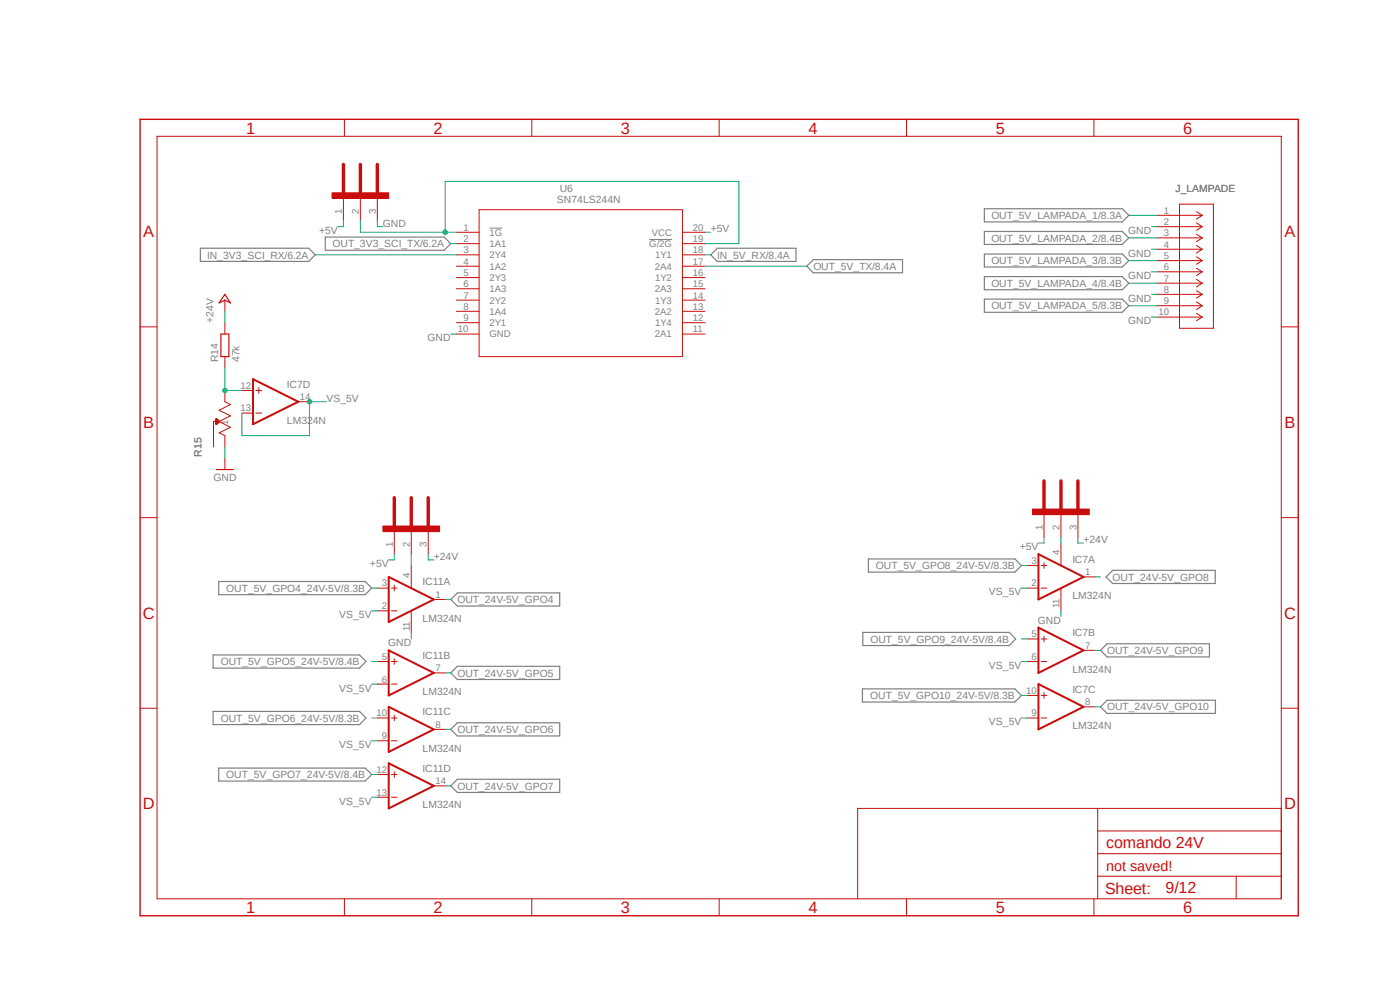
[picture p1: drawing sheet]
<svg xmlns="http://www.w3.org/2000/svg" width="297mm" height="210mm" viewBox="0 0 297 210" stroke-linecap="round" stroke-linejoin="round" font-family="sans-serif">
<path d="M29.2 25l246.6 169.8M275.8 25l-246.6 169.8" fill="none" stroke="#fff" stroke-width=".21"/>
<path d="M103.8 48.4h2.8M137.8 50.8h4.8" fill="none" stroke="#808080" stroke-width=".21"/>
<g fill="none" stroke="#808080" stroke-width=".25">
<path d="M42.5 52.7h23l1.4 1.4-1.4 1.4h-23zM69 50.3h25.2l1.4 1.4-1.4 1.4h-25.2zM152.1 52.7h16.8v2.8h-16.8l-1.3-1.4zM172.6 55.1h18.9v2.8h-18.9l-1.4-1.4zM208.8 44.3h29.3l1.4 1.4-1.4 1.4h-29.3zM208.8 49.1h29.3l1.4 1.4-1.4 1.4h-29.3zM208.8 53.9h29.3l1.4 1.4-1.4 1.3h-29.3zM208.8 58.7h29.3l1.4 1.4-1.4 1.4h-29.3zM208.8 63.5h29.3l1.4 1.4-1.4 1.4h-29.3zM184.2 118.6h31.1l1.4 1.4-1.4 1.4h-31.1zM45.2 138.9h31.1l1.3 1.4-1.3 1.4h-31.1zM46.4 123.4h31.1l1.4 1.4-1.4 1.4h-31.1z"/>
<path d="M97 125.8h21.7v2.8h-21.7l-1.4-1.4zM183 134.2h31.1l1.4 1.4-1.4 1.3h-31.1zM234.9 136.6h21.7v2.8h-21.7l-1.4-1.4zM236.1 121h21.7v2.8h-21.7l-1.4-1.4zM45.2 150.9h31.1l1.3 1.4-1.3 1.4h-31.1zM95.6 154.7l1.4-1.4h21.7v2.8h-21.7zM97 141.4h21.7v2.7h-21.7l-1.4-1.4zM183 146.1h32.3l1.4 1.4-1.4 1.4h-32.3zM233.5 149.9l1.4-1.4h23v2.8h-23zM46.4 162.9h31.1l1.4 1.4-1.4 1.4h-31.1zM97 165.3h21.7v2.8h-21.7l-1.4-1.4z"/>
</g>
<g fill="none" stroke="#c90d0c" stroke-width=".21">
<path d="M33.3 28.9h238.5v161.8h-238.5zM73.1 25.3v3.6M112.8 25.3v3.6M152.6 25.3v3.6M192.3 25.3v3.6M232.1 25.3v3.6M96.8 49.3h4.8M96.8 51.7h4.8M96.8 54.1h4.8M96.8 56.5h4.8M96.8 58.9h4.8M101.6 44.5h43.2v31.1h-43.2z"/>
<path d="M144.8 49.3h4.8M144.8 51.7h4.8M144.8 54.1h4.8M144.8 56.5h4.8M144.8 58.9h4.8M29.7 69.3h3.6M96.8 61.3h4.8M96.8 63.7h4.8M96.8 66h4.8M96.8 68.5h4.8M96.8 70.9h4.8M144.8 61.3h4.8"/>
<path d="M144.8 63.7h4.8M144.8 66h4.8M144.8 68.5h4.8M144.8 70.9h4.8M271.8 69.3h3.6M29.7 109.8h3.6M271.8 109.8h3.6M29.7 150.2h3.6M271.8 150.2h3.6M232.9 171.5v19.2M232.9 176.3h38.9M271.8 171.5h-89.9v19.2"/>
<path d="M73.1 190.7v3.6M112.8 190.7v3.6M152.6 190.7v3.6M192.3 190.7v3.6M232.1 190.7v3.6M232.9 185.9h38.9M232.9 181.1h38.9M262.3 185.9v4.8"/>
</g>
<path d="M29.7 25.3h245.7v169h-245.7z" fill="none" stroke="#c90d0c" stroke-width=".3"/>
<path d="M70.4 40.9h12.1v1.2h-12.1z" fill-rule="evenodd" fill="#c90d0c"/>
<g fill="none" stroke="#c90d0c" stroke-width=".21">
<path d="M70.4 40.9h12.1v1.2h-12.1zM72.9 42.1v4.8M76.5 42.1v4.8M80.1 42.1v4.8M245.4 45.7h9.7M245.4 48.1h9.7M245.4 50.5h9.7M245.4 52.9h9.7M245.4 55.3h9.7M245.4 57.7h9.7M250.2 43.3h7.2v26.3h-7.2zM253.8 44.9l1.3 .8"/>
<path d="M253.8 47.3l1.3 .8M253.8 49.7l1.3 .8M253.8 52.1l1.3 .8M253.8 54.5l1.3 .8M253.8 56.9l1.3 .8M253.8 59.3l1.3 .8M255.1 45.7l-1.3 .8M255.1 48.1l-1.3 .8M255.1 50.5l-1.3 .8M255.1 52.9l-1.3 .8M255.1 55.3l-1.3 .7M255.1 57.7l-1.3 .8"/>
<path d="M47.7 63.7v2.3M47.7 68.5v2.4M47.7 75.6v2.4M245.4 60.1h9.7M245.4 62.4h9.7M245.4 64.9h9.7M245.4 67.3h9.7M253.8 61.7l1.3 .7M253.8 64.1l1.3 .8M253.8 66.5l1.3 .8M255.1 60.1l-1.3 .8M255.1 62.4l-1.3 .8"/>
<path d="M255.1 64.9l-1.3 .8M255.1 67.3l-1.3 .7M45.9 88.8l.6 .6M45.9 88.8v1.2M45.9 90h.1M45.9 89.8h.2M45.9 89.7h.3M45.9 89.6h.4M45.9 89.6h.5M45.9 89.5h.5M45.9 89.4h.5M45.9 89.3h.5"/>
<path d="M45.9 89.2l.5 .1M45.9 89.2h.4M45.9 89.2h.3M45.9 89.1h.3M45.9 89l.2 .1M45.9 89h.2M45.9 88.9h.1M46.1 89.9h-.2M46.3 89.7h-.4M46.5 89.4l2.4 1.2-2.4 1.2 1.2 .6v2.4M46.5 89.4h-1.2v5.4M46.5 89.4l-.6 .6"/>
<path d="M46.5 89.5h-.6M47.7 82.8v2.4l1.2 .6-2.4 1.2 2.4 1.2-2.4 1.2M47.7 97.2v2.4M51.3 82.8h2.4M51.3 87.6h2.4M54.3 82.8h1.2M54.3 87.6h1.2M54.9 82.2v1.2M63.3 85.2h2.4M87.2 120v4.8M217.9 120h2.4M220.9 120h1.2"/>
<path d="M221.5 119.4v1.2M225.1 115.2v4.8M80.1 124.8h2.4M80.1 129.6h2.4M83.1 124.8h1.1M83.1 129.6h1.1M83.7 124.2v1.1M83.7 139.7v1.2M87.2 129.6v4.8M92 127.2h2.4M217.9 124.8h2.4M217.9 135.6h2.4"/>
<path d="M220.9 124.8h1.2M220.9 135.6h1.2M221.5 135v1.1M225.1 124.8v4.8M229.9 122.4h2.4M229.9 138h2.4M80.1 140.3h2.4M80.1 152.3h2.4M80.1 145.1h2.4M80.1 157.1h2.4M83.1 140.3h1.1M83.1 152.3h1.1"/>
<path d="M83.1 145.1h1.1M83.1 157.1h1.1M83.7 151.7v1.2M92 142.7h2.4M92 154.7h2.4M217.9 140.3h2.4M217.9 147.5h2.4M217.9 152.3h2.4M220.9 140.3h1.2M220.9 147.5h1.2M220.9 152.3h1.2M221.5 146.9v1.2"/>
<path d="M229.9 149.9h2.4M80.1 164.3h2.4M80.1 169.1h2.4M83.1 164.3h1.1M83.1 169.1h1.1M83.7 163.7v1.2M92 166.7h2.4"/>
</g>
<path d="M72.9 34.9v6M76.5 34.9v6M80.1 34.9v6" fill="none" stroke="#c90d0c" stroke-width=".72"/>
<path d="M53.7 80.4l9.6 4.8-9.6 4.8zM220.3 117.6l9.6 4.8-9.6 4.8zM82.5 122.4l9.5 4.8-9.5 4.8zM82.5 138l9.5 4.7-9.5 4.8zM220.3 133.1l9.6 4.9-9.6 4.7zM82.5 149.9l9.5 4.8-9.5 4.8zM220.3 145.1l9.6 4.8-9.6 4.8zM82.5 161.9l9.5 4.8-9.5 4.8z" fill="none" stroke="#c90d0c" stroke-width=".42"/>
<path d="M46.9 70.9h1.7v4.7h-1.7zM47.7 62.4l1.2 1.9-1.2-.6-1.2 .6zM45.9 99.6h3.6" fill="none" stroke="#c90d0c" stroke-width=".25"/>
<path d="M81.2 111.6h12.1v1.2h-12.1z" fill-rule="evenodd" fill="#c90d0c"/>
<path d="M81.2 111.6h12.1v1.2h-12.1zM83.7 112.8v4.8M87.2 112.8v4.8M90.8 112.8v4.8" fill="none" stroke="#c90d0c" stroke-width=".21"/>
<path d="M83.7 105.6v6M87.2 105.6v6M90.8 105.6v6" fill="none" stroke="#c90d0c" stroke-width=".72"/>
<path d="M219.1 108h12v1.2h-12z" fill-rule="evenodd" fill="#c90d0c"/>
<path d="M219.1 108h12v1.2h-12zM221.5 109.2v4.8M225.1 109.2v4.8M228.7 109.2v4.8" fill="none" stroke="#c90d0c" stroke-width=".21"/>
<path d="M221.5 102v6M225.1 102v6M228.7 102v6" fill="none" stroke="#c90d0c" stroke-width=".72"/>
<g fill="none" stroke="#0dab76" stroke-width=".21">
<path d="M156.8 38.5h-62.4v10.8M66.9 54.1h29.9M72.9 46.9v1.2h-1.2M76.5 46.9v2.4h20.3M80.1 46.9v1.2h1.1M95.6 51.7h1.2M149.6 49.3h1.2M149.6 54.1h1.2M149.6 56.5h21.6M244.3 48.1h1.1M244.3 52.9h1.1M244.3 57.7h1.1"/>
<path d="M95.6 70.9h1.2M244.3 62.4h1.1M244.3 67.3h1.1M47.7 94.8v2.4M83.7 117.6v1.2h-1.2M221.5 114v1.2h-1.2M87.2 134.4v1.2M225.1 129.6v1.2"/>
</g>
<circle cx="94.4" cy="49.3" r=".46" fill="#0dab76"/>
<g fill="none" stroke="#0dab76" stroke-width=".21">
<path d="M156.8 38.5v13.2h-7.2M239.5 45.7h5.9M239.5 50.5h5.9M239.5 55.3h5.9M47.7 66v2.5M47.7 78v4.8h3.6M239.5 60.1h5.9M239.5 64.9h5.9M90.8 117.6v1.2h1.2M228.7 114v1.2h1.2"/>
<circle cx="94.4" cy="49.3" r=".46"/>
</g>
<circle cx="47.7" cy="82.8" r=".46" fill="#0dab76"/>
<g fill="none" stroke="#0dab76" stroke-width=".21">
<path d="M69.3 85.2h-3.6v7.2h-14.4v-4.8"/>
<circle cx="47.7" cy="82.8" r=".46"/>
</g>
<circle cx="65.7" cy="85.2" r=".46" fill="#0dab76"/>
<g fill="none" stroke="#0dab76" stroke-width=".21">
<path d="M87.2 117.6v2.4M216.7 120h1.2M225.1 114v1.2M78.9 129.6h1.2M78.9 124.8h1.2M94.4 127.2h1.2M216.7 124.8h1.2M216.7 135.6h1.2M232.3 122.4h1.2M232.3 138h1.2M78.9 145.1h1.2M78.9 157.1h1.2"/>
<path d="M78.9 140.3h1.2M78.9 152.3h1.2M94.4 142.7h1.2M94.4 154.7h1.2M216.7 140.3h1.2M216.7 152.3h1.2M216.7 147.5h1.2M232.3 149.9h1.2M78.9 169.1h1.2M78.9 164.3h1.2M94.4 166.7h1.2"/>
<circle cx="65.7" cy="85.2" r=".46"/>
</g>
<g font-size="3.5" fill="#c90d0c">
<text x="52.2" y="28.3">1</text>
<text x="91.9" y="28.3">2</text>
<text x="131.7" y="28.3">3</text>
<text x="171.5" y="28.3">4</text>
<text x="211.2" y="28.3">5</text>
<text x="251" y="28.3">6</text>
<text x="30.4" y="50.4">A</text>
<text x="272.5" y="50.4">A</text>
<text x="30.4" y="90.8">B</text>
<text x="272.5" y="90.8">B</text>
<text x="30.3" y="131.2">C</text>
<text x="272.4" y="131.2">C</text>
<text x="30.3" y="171.7">D</text>
<text x="272.4" y="171.7">D</text>
<text x="52.2" y="193.7">1</text>
<text x="91.9" y="193.7">2</text>
<text x="131.7" y="193.7">3</text>
<text x="171.5" y="193.7">4</text>
<text x="211.2" y="193.7">5</text>
<text x="251" y="193.7">6</text>
</g>
<g font-size="3.4" fill="#c90d0c">
<text x="234.7" y="179.9">comando 24V</text>
<text x="234.4" y="189.6">Sheet:</text>
<text x="247.3" y="189.5">9/12</text>
</g>
<text font-size="3" fill="#c90d0c" x="234.7" y="184.7">not saved!</text>
<g font-size="2.2" fill="#808080">
<text x="118.7" y="40.7">U6</text>
<text x="249.4" y="40.7">J_LAMPADE</text>
<text x="118.2" y="43.1">SN74LS244N</text>
<text x="210.3" y="46.5">OUT_5V_LAMPADA_1/8.3A</text>
<text x="67.7" y="49.7">+5V</text>
<text x="70.5" y="52.5">OUT_3V3_SCI_TX/6.2A</text>
<text x="81.2" y="48.1">GND</text>
<text x="150.8" y="49.3">+5V</text>
<text x="210.3" y="51.3">OUT_5V_LAMPADA_2/8.4B</text>
<text x="239.4" y="49.7">GND</text>
<text x="43.9" y="54.9">IN_3V3_SCI_RX/6.2A</text>
<text x="152.1" y="54.9">IN_5V_RX/8.4A</text>
<text x="172.6" y="57.3">OUT_5V_TX/8.4A</text>
<text x="210.3" y="56">OUT_5V_LAMPADA_3/8.3B</text>
<text x="239.4" y="54.4">GND</text>
<text x="239.4" y="59.2">GND</text>
<text x="210.3" y="60.8">OUT_5V_LAMPADA_4/8.4B</text>
<text x="210.3" y="65.6">OUT_5V_LAMPADA_5/8.3B</text>
<text x="239.4" y="64">GND</text>
<text x="45.3" y="68.5" transform="rotate(-90 45.3 68.5)">+24V</text>
<text x="239.4" y="68.8">GND</text>
<text x="46.3" y="76.8" transform="rotate(-90 46.3 76.8)">R14</text>
<text x="50.8" y="76.8" transform="rotate(-90 50.8 76.8)">47k</text>
<text x="90.7" y="72.4">GND</text>
<text x="60.9" y="82.3">IC7D</text>
<text x="69.3" y="85.2">VS_5V</text>
<text x="60.9" y="90">LM324N</text>
<text x="42.8" y="96.9" transform="rotate(-90 42.8 96.9)">R15</text>
<text x="45.3" y="102">GND</text>
<text x="92" y="118.8">+24V</text>
<text x="216.3" y="116.8">+5V</text>
<text x="227.5" y="119.4">IC7A</text>
<text x="229.9" y="115.2">+24V</text>
<text x="48" y="125.6">OUT_5V_GPO4_24V-5V/8.3B</text>
<text x="78.5" y="120.4">+5V</text>
<text x="89.7" y="124.2">IC11A</text>
<text x="185.8" y="120.7">OUT_5V_GPO8_24V-5V/8.3B</text>
<text x="236.1" y="123.1">OUT_24V-5V_GPO8</text>
<text x="72" y="131.1">VS_5V</text>
<text x="89.7" y="132">LM324N</text>
<text x="97" y="128">OUT_24V-5V_GPO4</text>
<text x="209.8" y="126.3">VS_5V</text>
<text x="227.5" y="127.2">LM324N</text>
<text x="82.3" y="137.1">GND</text>
<text x="184.7" y="136.3">OUT_5V_GPO9_24V-5V/8.4B</text>
<text x="220.2" y="132.3">GND</text>
<text x="227.5" y="135">IC7B</text>
<text x="46.8" y="141.1">OUT_5V_GPO5_24V-5V/8.4B</text>
<text x="89.7" y="139.7">IC11B</text>
<text x="97" y="143.6">OUT_24V-5V_GPO5</text>
<text x="209.8" y="141.9">VS_5V</text>
<text x="227.5" y="142.7">LM324N</text>
<text x="234.9" y="138.7">OUT_24V-5V_GPO9</text>
<text x="72" y="146.7">VS_5V</text>
<text x="89.7" y="147.5">LM324N</text>
<text x="184.6" y="148.3">OUT_5V_GPO10_24V-5V/8.3B</text>
<text x="227.5" y="146.9">IC7C</text>
<text x="46.8" y="153.1">OUT_5V_GPO6_24V-5V/8.3B</text>
<text x="89.7" y="151.7">IC11C</text>
<text x="97" y="155.5">OUT_24V-5V_GPO6</text>
<text x="209.8" y="153.9">VS_5V</text>
<text x="227.5" y="154.7">LM324N</text>
<text x="234.9" y="150.7">OUT_24V-5V_GPO10</text>
<text x="72" y="158.7">VS_5V</text>
<text x="89.7" y="159.5">LM324N</text>
<text x="48" y="165.1">OUT_5V_GPO7_24V-5V/8.4B</text>
<text x="89.7" y="163.7">IC11D</text>
<text x="97" y="167.5">OUT_24V-5V_GPO7</text>
<text x="72" y="170.7">VS_5V</text>
<text x="89.7" y="171.5">LM324N</text>
</g>
<g font-size="2" fill="#808080">
<text x="72.5" y="45.4" transform="rotate(-90 72.5 45.4)">1</text>
<text x="76.1" y="45.4" transform="rotate(-90 76.1 45.4)">2</text>
<text x="79.7" y="45.4" transform="rotate(-90 79.7 45.4)">3</text>
<text x="246.9" y="45.3">1</text>
<text x="246.9" y="47.8">2</text>
<text x="98.3" y="48.9">1</text>
<text x="98.3" y="51.4">2</text>
<text x="98.3" y="53.7">3</text>
<text x="103.8" y="50">1G</text>
<text x="103.8" y="52.4">1A1</text>
<text x="137.8" y="52.4">G/2G</text>
<text x="138.3" y="50">VCC</text>
<text x="147" y="53.7">18</text>
<text x="147" y="51.4">19</text>
<text x="147" y="48.9">20</text>
<text x="246.9" y="50.2">3</text>
<text x="246.9" y="52.5">4</text>
<text x="98.3" y="56.1">4</text>
<text x="98.3" y="58.5">5</text>
<text x="103.8" y="54.8">2Y4</text>
<text x="103.8" y="57.2">1A2</text>
<text x="103.8" y="59.6">2Y3</text>
<text x="138.9" y="57.2">2A4</text>
<text x="139" y="59.6">1Y2</text>
<text x="139" y="54.8">1Y1</text>
<text x="147" y="58.5">16</text>
<text x="147" y="56.1">17</text>
<text x="246.9" y="54.9">5</text>
<text x="246.9" y="57.3">6</text>
<text x="246.9" y="59.7">7</text>
<text x="98.3" y="60.9">6</text>
<text x="98.3" y="63.3">7</text>
<text x="98.3" y="65.7">8</text>
<text x="103.8" y="62">1A3</text>
<text x="103.8" y="64.4">2Y2</text>
<text x="138.9" y="62">2A3</text>
<text x="139" y="64.4">1Y3</text>
<text x="147" y="65.7">13</text>
<text x="147" y="63.3">14</text>
<text x="147" y="60.9">15</text>
<text x="246.9" y="62.1">8</text>
<text x="246.9" y="64.5">9</text>
<text x="97.2" y="70.5">10</text>
<text x="98.3" y="68.1">9</text>
<text x="103.8" y="66.8">1A4</text>
<text x="103.8" y="69.2">2Y1</text>
<text x="103.8" y="71.6">GND</text>
<text x="138.9" y="71.6">2A1</text>
<text x="138.9" y="66.8">2A2</text>
<text x="139" y="69.2">1Y4</text>
<text x="147" y="70.5">11</text>
<text x="147" y="68.1">12</text>
<text x="245.7" y="66.9">10</text>
<text x="51.1" y="82.5">12</text>
<text x="51.1" y="87.3">13</text>
<text x="63.6" y="84.9">14</text>
<text x="48.4" y="90.2" transform="rotate(-90 48.4 90.2)">1</text>
<text x="221.2" y="112.5" transform="rotate(-90 221.2 112.5)">1</text>
<text x="224.8" y="112.5" transform="rotate(-90 224.8 112.5)">2</text>
<text x="228.4" y="112.5" transform="rotate(-90 228.4 112.5)">3</text>
<text x="83.3" y="116.1" transform="rotate(-90 83.3 116.1)">1</text>
<text x="86.9" y="116.1" transform="rotate(-90 86.9 116.1)">2</text>
<text x="90.5" y="116.1" transform="rotate(-90 90.5 116.1)">3</text>
<text x="218.8" y="119.6">3</text>
<text x="224.8" y="117.8" transform="rotate(-90 224.8 117.8)">4</text>
<text x="81" y="124.4">3</text>
<text x="86.9" y="122.6" transform="rotate(-90 86.9 122.6)">4</text>
<text x="218.8" y="124.4">2</text>
<text x="230.2" y="122">1</text>
<text x="81" y="129.2">2</text>
<text x="92.4" y="126.8">1</text>
<text x="224.8" y="129.1" transform="rotate(-90 224.8 129.1)">11</text>
<text x="86.9" y="133.9" transform="rotate(-90 86.9 133.9)">11</text>
<text x="218.8" y="135.2">5</text>
<text x="230.2" y="137.6">7</text>
<text x="81" y="140">5</text>
<text x="92.4" y="142.4">7</text>
<text x="218.8" y="140">6</text>
<text x="81" y="144.8">6</text>
<text x="217.7" y="147.2">10</text>
<text x="230.2" y="149.6">8</text>
<text x="79.8" y="152">10</text>
<text x="92.4" y="154.4">8</text>
<text x="218.8" y="152">9</text>
<text x="81" y="156.8">9</text>
<text x="79.8" y="164">12</text>
<text x="92.4" y="166.4">14</text>
<text x="79.8" y="168.8">13</text>
</g>
</svg>
